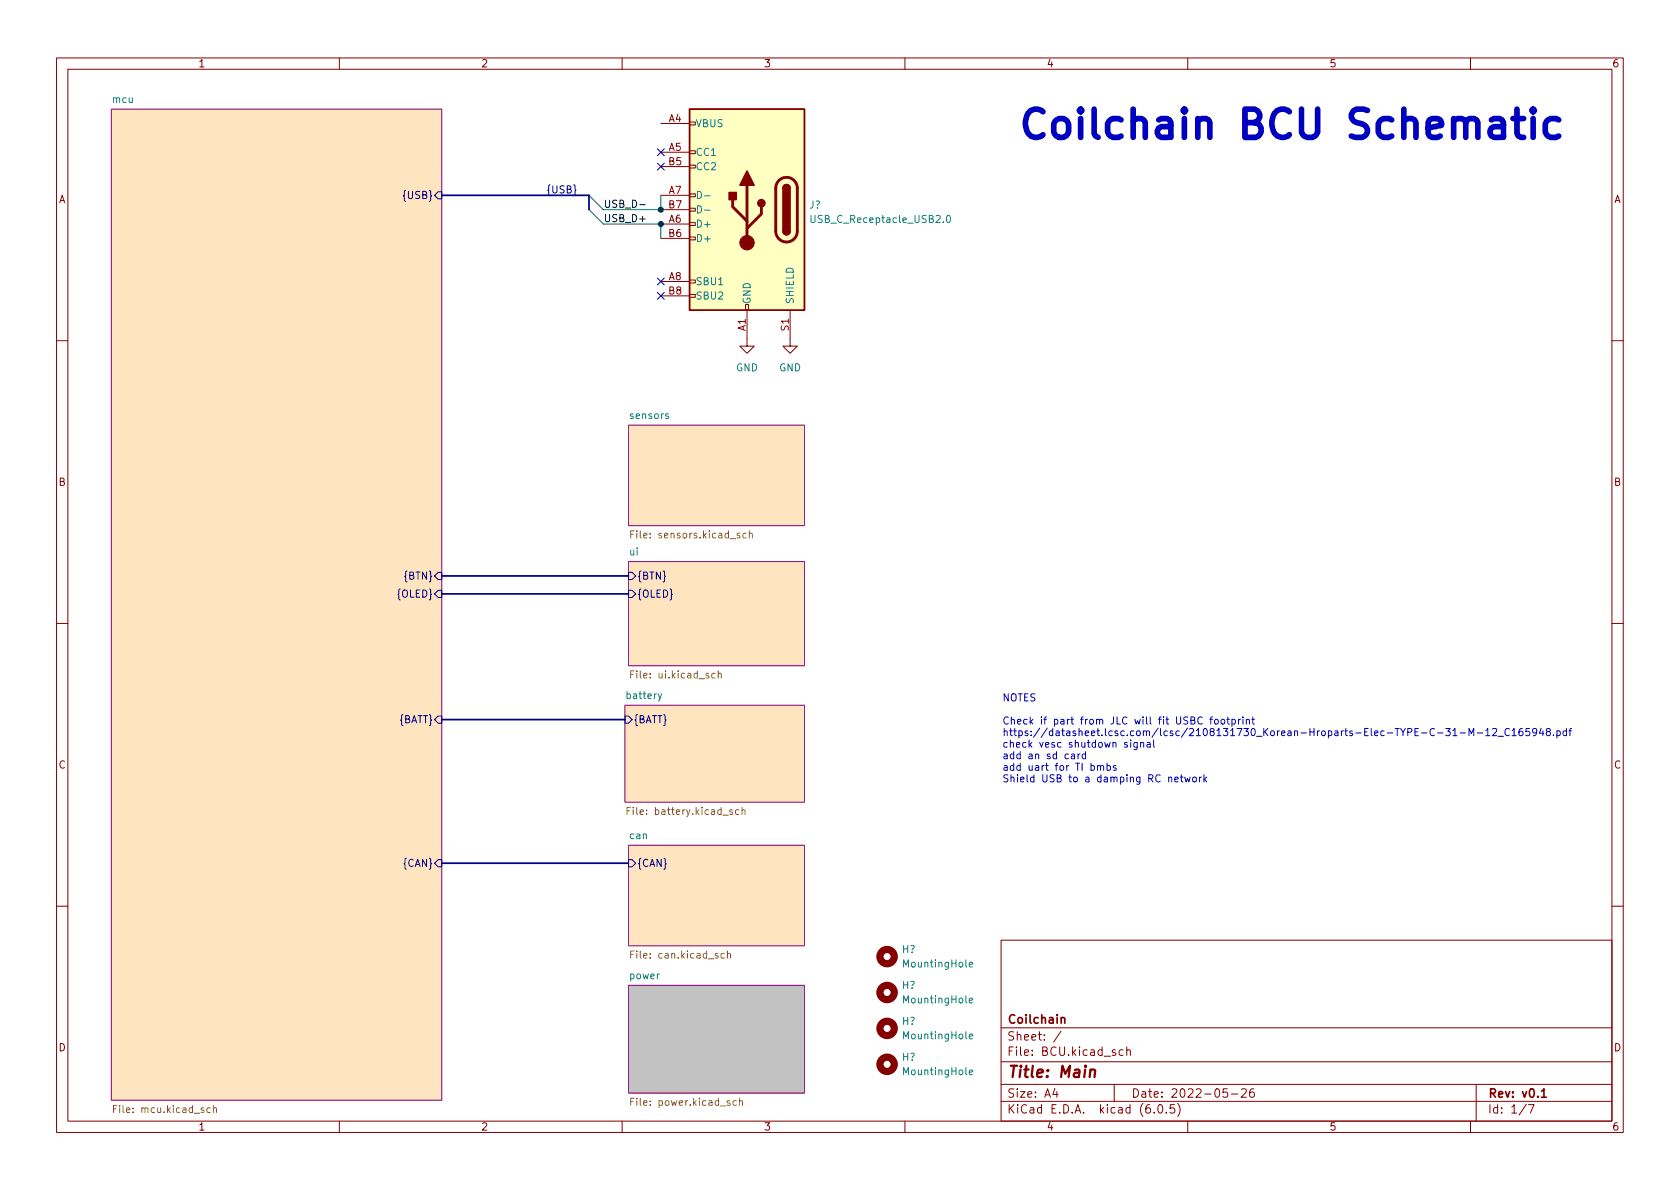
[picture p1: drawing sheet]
<svg xmlns="http://www.w3.org/2000/svg" width="297mm" height="210mm" viewBox="0 0 297 210" stroke-linecap="round" stroke-linejoin="round" font-family="sans-serif">
<g fill="none" stroke="#840000" stroke-width=".18">
<path d="M10 10.2h277v190.1h-277zM12 12.2h273v186.1h-273zM60 10.2v2M110 10.2v2M160 10.2v2M210 10.2v2M260 10.2v2M116.8 21.8h5.1M116.8 26.9h5.1M116.8 39.6h5.1M116.8 34.5h5.1M116.8 29.5h5.1"/>
<path d="M116.8 37.1h5.1M121.9 39.4h1v.5h-1zM121.9 36.8h1v.5h-1zM121.9 34.3h1v.5h-1zM121.9 29.2h1v.5h-1zM121.9 26.7h1v.5h-1zM121.9 21.6h1v.5h-1zM116.8 49.8h5.1M116.8 42.2h5.1M116.8 52.3h5.1M121.9 52.1h1v.5h-1zM121.9 49.5h1v.5h-1z"/>
<path d="M121.9 41.9h1v.5h-1zM131.8 53.8h.5v1.1h-.5zM132.1 54.9v6.3h1.2l-1.2 1.3-1.3-1.3h1.3M139.7 54.9v6.3h1.3l-1.3 1.3-1.3-1.3h1.3M10 60.2h2M285 60.2h2M10 110.2h2M285 110.2h2M10 160.2h2M177 166.3h108v32h-108zM285 160.2h2M60 198.3v2"/>
<path d="M110 198.3v2M160 198.3v2M177 194.8h108M177 191.8h108M177 187.8h108M177 181.8h108M186.5 192.5l-.4 1h1M186.9 193v1M187.6 182.4l-1.3 1.9M197 191.8v3M198.6 185.7l-.5-.1-.2 .3v.4l.1 .3h.6M199.2 185.8l.2-.2 .4 .1 .1 .9"/>
<path d="M199.2 185.1v1.5M204.1 196.7v.1M204.9 195.4l.2-.1a.81 .81 0 0 1 .6 .7 .81 .81 0 0 1-.3 .8h-.2a.81 .81 0 0 1-.6-.6 .81 .81 0 0 1 .3-.8zM206.2 196.7v.1M207.6 195.3h-.7v.7l.2-.1 .5 .1 .1 .2-.1 .5-.2 .1-.5-.1M208.2 195.1a1.72 1.72 0 0 1 0 2.3M210 198.3v2M217 192.5h-.7l-.1 .7 .2-.1 .5 .1 .2 .2-.1 .5-.2 .1-.6-.1M217.7 193.5h1.2M219.5 192.7l.6-.2 .2 .2 .1 .3-1 1h1M221.6 192.5a.59 .59 0 0 0-.7 .7v.5l.2 .3h.4l.2-.1 .1-.5-.2-.2-.4-.1-.3 .3M260 198.3v2"/>
<path d="M261 191.8v6.5M269.9 195.3l-1.3 1.9M270.2 195.3h1l-.6 1.5"/>
</g>
<path d="M187.6 180.1l.2-.2 .4 .1 .1 .9M272.6 193l.4-.5v1.5M272.6 194h.8" fill="none" stroke="#840000" stroke-width=".3"/>
<path d="M192.8 189.3a.49 .49 0 0 1 .8 .1l-.1 1.1M192.8 189.1l-.1 1.4" fill="none" stroke="#840000" stroke-width=".4"/>
<g fill="#ffe5bf" stroke="#ffe5bf" stroke-width=".18">
<path d="M111.1 149.5h31.1v17.8h-31.1z"/>
<path d="M110.5 124.7h31.7v17.2h-31.7z"/>
<path d="M111.1 99.3h31.1v18.4h-31.1z"/>
<path d="M19.7 19.3h58.4v175.3h-58.4z"/>
<path d="M111.1 75.2h31.1v17.8h-31.1z"/>
</g>
<path d="M19.7 19.3h58.4v175.3h-58.4zM111.1 75.2h31.1v17.8h-31.1zM111.1 99.3h31.1v18.4h-31.1zM110.5 124.7h31.7v17.2h-31.7zM111.1 149.5h31.1v17.8h-31.1zM111.1 174.2h31.1v19.1h-31.1z" fill="none" stroke="#840084" stroke-width=".18"/>
<g fill="none" stroke="#000084" stroke-width=".18">
<path d="M77.5 33.9h.6v1.3h-.6l-.7-.7zM116.2 26.3l1.2 1.2M116.2 28.8l1.2 1.3M117.4 26.3l-1.2 1.2M117.4 28.8l-1.2 1.3M116.2 49.2l1.2 1.2M116.2 51.7l1.2 1.2M117.4 49.2l-1.2 1.2M117.4 51.7l-1.2 1.2M77.5 101.2h.6v1.3h-.6l-.7-.7zM77.5 104.4h.6v1.3h-.6l-.7-.7zM111.1 101.2h.7l.6 .6-.6 .7h-.7z"/>
<path d="M111.1 104.4h.7l.6 .6-.6 .7h-.7zM77.5 126.6h.6v1.3h-.6l-.7-.7zM110.5 126.6h.6l.7 .6-.7 .7h-.6zM77.5 152h.6v1.3h-.6l-.7-.7zM111.1 152h.7l.6 .6-.6 .7h-.7z"/>
</g>
<g fill="none" stroke="#848400" stroke-width=".18">
<path d="M111.5 94.5h.4M112.1 93.9h-.6v1.2M131.9 94.4l-.3-.1-.3 .2 .2 .6h.4M132.5 94.4l.2-.1 .3 .1v.7M132.5 93.9v1.2M111.5 119.2h.4M112.1 118.6h-.6v1.3M126.4 119.1h-.3l-.3 .2 .2 .5h.4M127 119.2l.2-.1h.3v.8M127 118.6v1.3M110.9 143.4h.4M111.5 142.8h-.6v1.2"/>
<path d="M130.6 143.2h-.3l-.3 .2 .2 .6h.4M131.2 143.3l.2-.1h.3v.8M131.2 142.8v1.2M111.5 168.8h.4M112.1 168.2h-.6v1.2M128.1 168.6h-.4l-.2 .2 .1 .6h.5M128.6 168.7l.2-.1h.3l.1 .8M128.6 168.2v1.2M20.1 196.1h.4M20.7 195.5h-.6v1.2M37.2 196l-.4-.1-.2 .2 .1 .6h.5M37.7 196l.2-.1 .3 .1 .1 .7"/>
<path d="M37.7 195.5v1.2M111.5 194.8h.4M112.1 194.2h-.6v1.3M130.2 194.7l-.4-.1-.2 .3 .1 .5h.5M130.7 194.7l.2-.1 .3 .1 .1 .8M130.7 194.2v1.3"/>
</g>
<path d="M123.3 33.8a.64 .64 0 0 1 .7 .7 .64 .64 0 0 1-.7 .6zM123.3 36.4a.64 .64 0 0 1 .7 .6 .64 .64 0 0 1-.7 .7zM124.6 34.6h1M124.6 37.2h1M143.4 38.1v1l.2 .3 .4-.1 .1-.2v-1M167.5 38.2l.1-.1a.68 .68 0 0 1 .5 .6 .68 .68 0 0 1-.5 .7l-.1-.2-.2-.3zM118.2 73.2h-.3l-.2 .2v.1l.5 .2v.3h-.5M117 122.7l-.4 1.2-.2 .1M171.4 176.9l.6-.1-.1-.2-.3-.1-.2 .2v.6h.5M171.4 170.6l.6-.1-.1-.3h-.3l-.2 .1v.6h.5M171.4 183.3l.6-.1-.1-.3h-.3l-.2 .1v.6h.5M171.4 189.6l.6-.1-.1-.2-.3-.1-.2 .2v.6h.5" fill="none" stroke="#008484" stroke-width=".18"/>
<path d="M111.1 174.2h31.1v19.1h-31.1z" fill="#c2c2c2" stroke="#c2c2c2" stroke-width=".18"/>
<g fill="none" stroke="#840000" stroke-width="1.3">
<circle cx="156.8" cy="169.2" r="1.27"/>
<circle cx="156.8" cy="175.5" r="1.27"/>
<circle cx="156.8" cy="188.2" r="1.27"/>
<circle cx="156.8" cy="181.9" r="1.27"/>
</g>
<path d="M121.9 19.3h20.3v35.6h-20.3z" fill="#ffffc2" stroke="#ffffc2" stroke-width=".18"/>
<path d="M121.9 19.3h20.3v35.6h-20.3zM138.4 33.3a.64 .64 0 0 1 .7-.7 .64 .64 0 0 1 .6 .7M138.4 40.9a.64 .64 0 0 0 .7 .6 .64 .64 0 0 0 .6-.6" fill="none" stroke="#840000" stroke-width=".25"/>
<path d="M129.5 35.3v1.3l2.6 2.5M132.1 32.8v10.1M134.6 36.6v1.2l-2.5 2.6M137.7 31.9a1.91 1.91 0 0 1 2.1-.4 1.91 1.91 0 0 1 1.2 1.8v7.6a1.91 1.91 0 0 1-1.9 1.9 1.91 1.91 0 0 1-1.9-1.9v-7.8l.1-.6z" fill="none" stroke="#840000" stroke-width=".51"/>
<g fill="#840000" stroke="#840000" stroke-width=".25">
<path d="M138.4 40.9h1.3a.64 .64 0 0 1-.6 .6 .64 .64 0 0 1-.7-.6z"/>
<path d="M138.4 33.3h1.3v7.6h-1.3z"/>
<path d="M138.6 32.8a.64 .64 0 0 1 .7-.1 .64 .64 0 0 1 .4 .6h-1.3z"/>
<path d="M132.1 30.2l1.2 2.6h-2.5z"/>
<path d="M128.9 34h1.3v1.3h-1.3z"/>
<circle cx="134.6" cy="35.9" r=".63"/>
</g>
<circle cx="132.1" cy="42.9" r="1.27" fill="#840000" stroke="#840000" stroke-width=".18"/>
<path d="M113.1 36.2h1" fill="none" stroke="#000" stroke-width=".18"/>
<g fill="none" stroke="#0000c2" stroke-width=".18">
<path d="M189.5 133.4h.4l.1 .8M190 133.6l-.4 .1-.2 .2 .2 .3 .4-.1M190.6 133.3v.9M191 133.3l-.4 .3M191.9 133.4l-.3-.1-.3 .3 .2 .5h.4M191.9 132.9v1.3M194.1 135.5l.1-.1h.3l.1 .8M194.1 135.4v.8M194.6 135.6l.2-.2h.3v.8M195.7 135.4h.4l.3 .2-.2 .6h-.5M195.7 135v1.2M197.3 135.4h-.3l-.2 .2 .1 .1 .4 .2v.3h-.5"/>
<path d="M199.9 131.3v.8M201.1 131.3v1l-.3 .3-.3-.1M201.1 131.3h-.4l-.2 .2 .1 .6h.5M201.7 131.4l.2-.1h.3v.8M201.7 131.3v.8M202.8 131.3h.5l.1 .8M203.4 131.6l-.5 .1-.1 .1 .1 .3h.5M204 130.9v1.1l.2 .1M207.7 137.8l.6-.1v-.2l-.4-.1-.2 .2 .1 .6h.5M208.7 137.4h.5M208.9 137v1.1l.3 .2M209.5 137.4l.2 .9 .3-.6 .2 .6 .2-.9"/>
<path d="M211 137.5l.3-.1 .2 .3v.3l-.2 .3-.3-.1-.1-.2zM212.1 137.4v.9M212.4 137.4l-.3 .3M212.6 126.9a.6 .6 0 0 0-.9 .4 .6 .6 0 0 0 .6 .7l.3-.1M212.9 137v1.3M213 137.8l.3 .5M213.3 137.4l-.4 .5M213.9 127.2h.5M214.4 126.8l-.3 .2v1M214.9 127.3l.3-.1 .2 .2v.4l-.2 .2h-.3l-.2-.2zM216 127.3l.3-.1 .3 .2v.4l-.3 .2h-.3l-.1-.2zM216.9 127.2h.5"/>
<path d="M217.1 126.8v1.1l.3 .1M217.8 127.3l.4-.1 .2 .2-.1 .6h-.5M217.8 127.2v1.3M219 127.2v.8M219.3 127.2l-.3 .2M219.8 126.8v.1M219.8 127.2v.8M220.4 127.3l.1-.1 .3 .1 .1 .7M220.4 127.2v.8M221.3 127.2h.5M221.5 126.8v1.1l.3 .1M255.6 128.8h.8l-.4 .5 .3 .1v.6l-.1 .1-.6-.1"/>
<path d="M256.9 129.2l.4-.4v1.3M256.9 130.1h.7M258.2 129.6h.9M259.7 130.1v-1.3l.5 .9 .4-.9v1.3M261.2 129.6h1M262.7 129.2l.4-.4v1.3M262.7 130.1h.7M263.9 128.9l.5-.1 .2 .4-.8 .9h.8M264.9 130.2h.9M266.9 128.9a.6 .6 0 0 0-.9 .5 .6 .6 0 0 0 .6 .7l.3-.1M267.4 129.2l.3-.4v1.3M267.4 130.1h.7"/>
<path d="M269.2 128.8l-.4 .1a.85 .85 0 0 0 0 1.2l.4-.1 .1-.5-.3-.2-.3 .1-.1 .1M270.4 128.8h-.6v.6l.2-.1 .4 .1 .1 .1-.1 .5-.1 .1-.5-.1M271.7 129.4l-.2 .2-.4-.1-.1-.1v-.3l.2-.3 .4 .1 .1 .2a.84 .84 0 0 1-.4 1h-.2M272.5 128.8l-.3 .9h.8M272.8 129.2v.9M273.6 129.4l-.2-.3 .1-.2 .1-.1 .4 .1 .1 .2v.1l-.6 .2-.1 .2v.2l.2 .3h.3l.2-.3v-.2l-.2-.2M274.7 130v.1M275.3 129.3l.3-.1 .3 .3-.1 .5h-.5M275.3 129.2v1.3M277 129.3l-.4-.1-.2 .3 .1 .5h.5M277 128.8v1.3M277.4 129.2h.5"/>
<path d="M277.9 128.8l-.3 .2v1.1"/>
</g>
<path d="M268.2 19.3v4.3l.3 .5 .4 .2h.5M271.1 19.3l-.3 .2 .3 .3 .2-.3-.2-.2v.5M267.5 21h1.9M271.1 21v3.3M275.6 21.2l-.5-.2h-.9l-.5 .2-.5 .7v1.4l.5 .8 .5 .2h.9l.5-.2" fill="none" stroke="#0000c2" stroke-width="1"/>
<path d="M78.1 34.5h26v2.6M78.1 101.8h33M78.1 105h33M78.1 127.2h32.4M78.1 152.6h33" fill="none" stroke="#000084" stroke-width=".3"/>
<path d="M104.1 37.1l2.6 2.5h10.1v2.6M104.1 34.5l2.6 2.6h10.1v-2.6" fill="none" stroke="#008400" stroke-width=".18"/>
<g fill="#008400" stroke="#008400" stroke-width=".18">
<circle cx="116.8" cy="37.1" r=".46"/>
<circle cx="116.8" cy="39.6" r=".46"/>
</g>
<text font-size="7" fill="#0000c2" x="179.7" y="24.5">Coilchain BCU Schematic</text>
<text font-size="2.8" fill="#840000" x="178" y="190.6">Title: Main</text>
<g font-size="2.1" fill="#840000">
<text x="178" y="184">Sheet: /</text>
<text x="178" y="181">Coilchain</text>
<text x="178" y="186.7">File: BCU.kicad_sch</text>
<text x="178" y="196.9">KiCad E.D.A. kicad (6.0.5)</text>
<text x="178" y="194.1">Size: A4</text>
<text x="200" y="194.1">Date: 2022-05-26</text>
<text x="263" y="194.1">Rev: v0.1</text>
<text x="263" y="196.9">Id: 1/7</text>
</g>
<g font-size="1.8" fill="#840000">
<text x="35" y="11.9">1</text>
<text x="85" y="11.9">2</text>
<text x="135" y="11.9">3</text>
<text x="185" y="11.9">4</text>
<text x="235" y="11.9">5</text>
<text x="285" y="11.9">6</text>
<text x="118.2" y="21.6">A4</text>
<text x="118.2" y="26.7">A5</text>
<text x="118.2" y="29.2">B5</text>
<text x="10.3" y="35.9">A</text>
<text x="118.2" y="34.3">A7</text>
<text x="285.3" y="35.9">A</text>
<text x="118.2" y="39.4">A6</text>
<text x="118.2" y="41.9">B6</text>
<text x="118.2" y="36.8">B7</text>
<text x="118.2" y="49.5">A8</text>
<text x="118.2" y="52.1">B8</text>
<text x="131.8" y="58.5" transform="rotate(-90 131.8 58.5)">A1</text>
<text x="139.4" y="58.5" transform="rotate(-90 139.4 58.5)">S1</text>
<text x="10.3" y="85.9">B</text>
<text x="285.3" y="85.9">B</text>
<text x="10.3" y="135.9">C</text>
<text x="285.3" y="135.9">C</text>
<text x="10.3" y="185.9">D</text>
<text x="285.3" y="185.9">D</text>
<text x="35" y="199.9">1</text>
<text x="85" y="199.9">2</text>
<text x="135" y="199.9">3</text>
<text x="185" y="199.9">4</text>
<text x="235" y="199.9">5</text>
<text x="285" y="199.9">6</text>
</g>
<g font-size="1.8" fill="#008484">
<text x="19.9" y="18.2">mcu</text>
<text x="122.9" y="22.5">VBUS</text>
<text x="122.9" y="27.6">CC1</text>
<text x="122.9" y="30.1">CC2</text>
<text x="122.9" y="40.3">D+</text>
<text x="143.1" y="36.9">J?</text>
<text x="143.9" y="39.4">USB_C_Receptacle_USB2.0</text>
<text x="122.9" y="42.8">D+</text>
<text x="122.9" y="50.4">SBU1</text>
<text x="122.9" y="53">SBU2</text>
<text x="132.7" y="53.8" transform="rotate(-90 132.7 53.8)">GND</text>
<text x="140.3" y="53.8" transform="rotate(-90 140.3 53.8)">SHIELD</text>
<text x="130.1" y="65.7">GND</text>
<text x="137.7" y="65.7">GND</text>
<text x="111.4" y="74.1">sensors</text>
<text x="111.3" y="98.2">ui</text>
<text x="110.9" y="123.6">battery</text>
<text x="111.4" y="148.4">can</text>
<text x="111.4" y="173.1">power</text>
<text x="159.5" y="168.5">H?</text>
<text x="159.9" y="171.1">MountingHole</text>
<text x="159.5" y="174.9">H?</text>
<text x="159.9" y="177.4">MountingHole</text>
<text x="159.5" y="181.2">H?</text>
<text x="159.9" y="183.8">MountingHole</text>
<text x="159.5" y="187.6">H?</text>
<text x="159.9" y="190.1">MountingHole</text>
</g>
<g font-size="1.8" fill="#000084">
<text x="71.5" y="35.2">{USB}</text>
<text x="96.5" y="34.2">{USB}</text>
<text x="70.4" y="105.7">{OLED}</text>
<text x="71.6" y="102.5">{BTN}</text>
<text x="112.6" y="102.5">{BTN}</text>
<text x="112.6" y="105.7">{OLED}</text>
<text x="70.6" y="127.9">{BATT}</text>
<text x="112" y="127.9">{BATT}</text>
<text x="71.4" y="153.3">{CAN}</text>
<text x="112.6" y="153.3">{CAN}</text>
</g>
<g font-size="1.8">
<text x="106.7" y="36.7">USB_D-</text>
<text x="106.7" y="39.3">USB_D+</text>
</g>
<g font-size="1.8" fill="#848400">
<text x="112.3" y="95.2">File: sensors.kicad_sch</text>
<text x="112.1" y="120">File: ui.kicad_sch</text>
<text x="111.8" y="144.1">File: battery.kicad_sch</text>
<text x="112.2" y="169.5">File: can.kicad_sch</text>
<text x="20.8" y="196.8">File: mcu.kicad_sch</text>
<text x="112.2" y="195.5">File: power.kicad_sch</text>
</g>
<g font-size="1.8" fill="#0000c2">
<text x="177.2" y="124">NOTES</text>
<text x="177.2" y="128.1">Check if part from JLC will fit USBC footprint</text>
<text x="177.2" y="130.2">https://datasheet.lcsc.com/lcsc/2108131730_Korean-Hroparts-Elec-TYPE-C-31-M-12_C165948.pdf</text>
<text x="177.2" y="132.2">check vesc shutdown signal</text>
<text x="177.2" y="134.2">add an sd card</text>
<text x="177.2" y="136.3">add uart for TI bmbs</text>
<text x="177.2" y="138.3">Shield USB to a damping RC network</text>
</g>
</svg>
